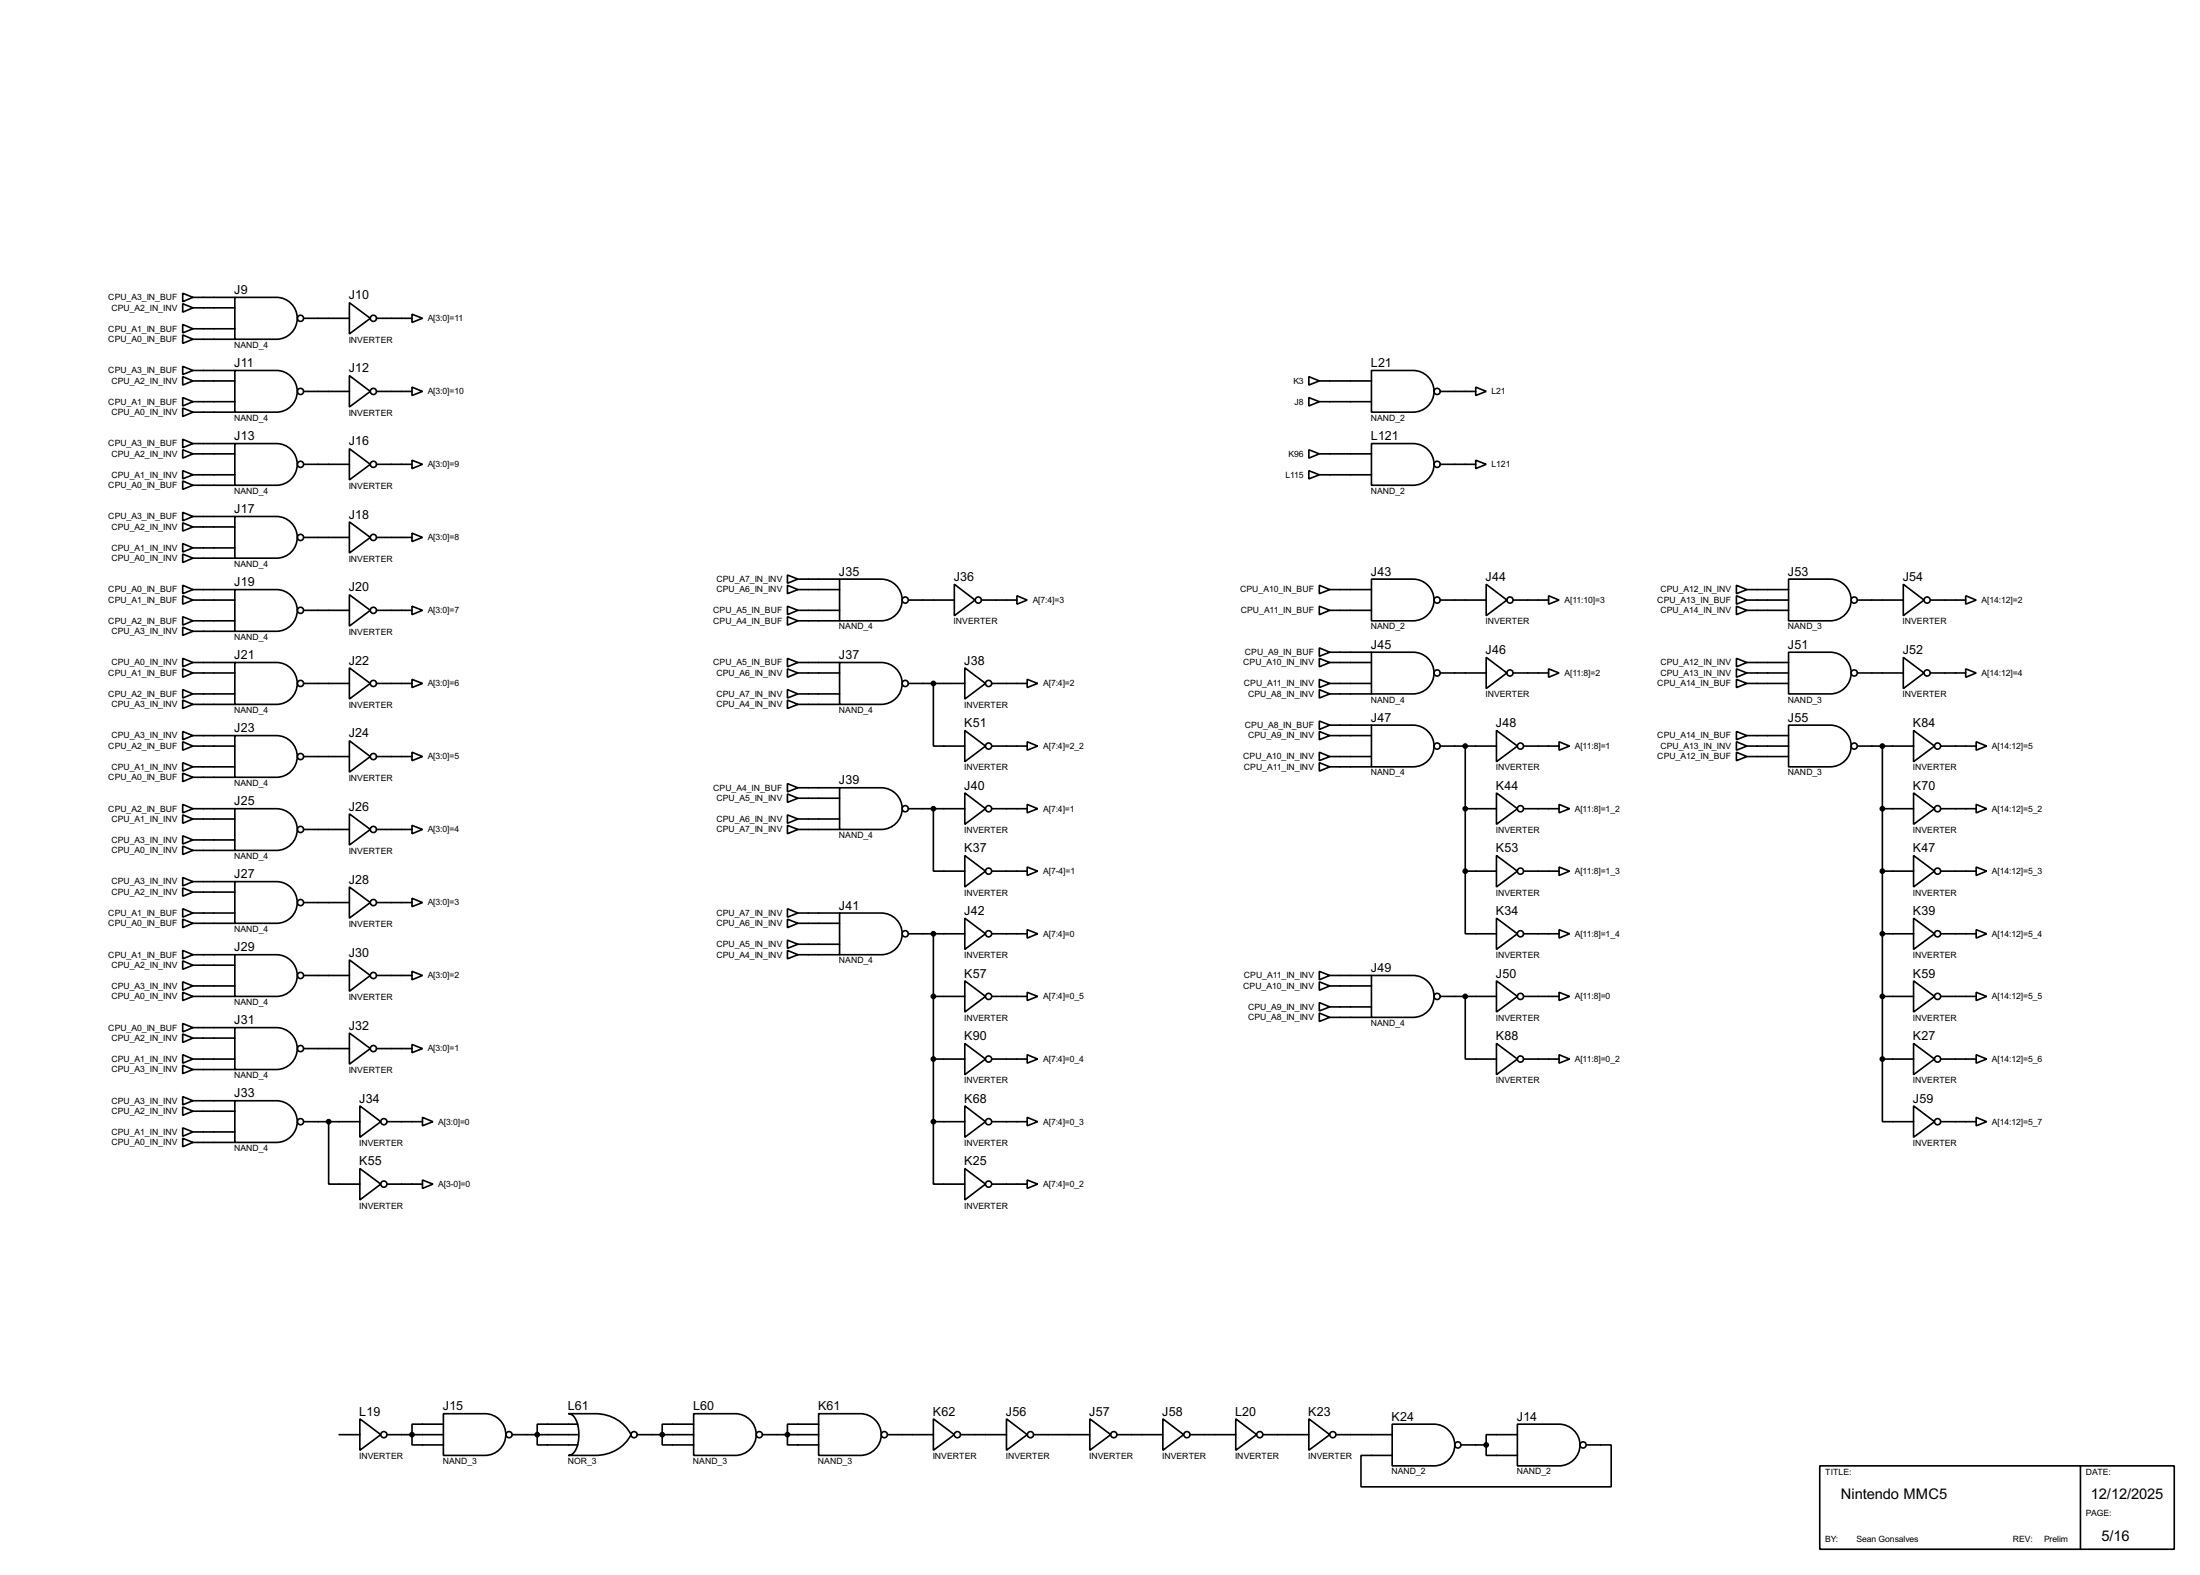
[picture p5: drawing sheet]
<svg xmlns="http://www.w3.org/2000/svg" width="536mm" height="383mm" viewBox="0 0 536 383" stroke-linecap="round" stroke-linejoin="round" font-family="sans-serif">
<g fill="none" stroke="#000" stroke-width=".4">
<path d="M44.5 71.4l2.5 1-2.5 1.1zM44.5 74l2.5 1-2.5 1zM44.5 79l2.5 1.1-2.5 1zM47 72.4h10.2M47 75h10.2M57.2 72.4h10.2a5.1 5.1 0 0 1 5 5.1 5.1 5.1 0 0 1-5 5.1h-10.2zM74 77.5h11.1M85.1 73.7l5.1 3.8-5.1 3.8zM91.7 77.5h8.7M100.4 76.5l2.5 1-2.5 1zM44.5 81.6l2.5 1-2.5 1zM44.5 89.2l2.5 1-2.5 1z"/>
<path d="M44.5 91.7l2.5 1.1-2.5 1zM44.5 96.8l2.5 1-2.5 1.1zM44.5 99.4l2.5 1-2.5 1zM47 80.1h10.2M47 82.6h10.2M47 90.2h10.2M47 92.8h10.2M47 97.8h10.2M57.2 90.2h10.2a5.1 5.1 0 0 1 5 5.1 5.1 5.1 0 0 1-5 5.1h-10.2zM74 95.3h11.1M85.1 91.5l5.1 3.8-5.1 3.8zM91.7 95.3h8.7"/>
<path d="M100.4 94.3l2.5 1-2.5 1zM318.8 96.8l2.6 1-2.6 1.1zM318.8 91.7l2.6 1.1-2.6 1zM321.4 92.8h12.7M321.4 97.8h12.7M334.1 90.2h10.1a5.1 5.1 0 0 1 5.1 5.1 5.1 5.1 0 0 1-5.1 5.1h-10.1zM350.8 95.3h8.7M359.5 94.3l2.5 1-2.5 1zM44.5 107l2.5 1-2.5 1zM44.5 109.5l2.5 1-2.5 1.1zM44.5 114.6l2.5 1-2.5 1zM44.5 117.1l2.5 1.1-2.5 1z"/>
<path d="M47 100.4h10.2M47 108h10.2M47 110.5h10.2M47 115.6h10.2M47 118.2h10.2M57.2 108h10.2a5.1 5.1 0 0 1 5 5.1 5.1 5.1 0 0 1-5 5.1h-10.2zM74 113.1h11.1M85.1 109.3l5.1 3.8-5.1 3.8zM91.7 113.1h8.7M100.4 112.1l2.5 1-2.5 1zM318.8 114.6l2.6 1-2.6 1zM318.8 109.5l2.6 1-2.6 1.1z"/>
<path d="M321.4 110.5h12.7M321.4 115.6h12.7M334.1 108h10.1a5.1 5.1 0 0 1 5.1 5.1 5.1 5.1 0 0 1-5.1 5.1h-10.1zM350.8 113.1h8.7M359.5 112.1l2.5 1-2.5 1zM44.5 124.8l2.5 1-2.5 1zM44.5 127.3l2.5 1-2.5 1zM44.5 134.9l2.5 1-2.5 1.1zM44.5 132.4l2.5 1-2.5 1zM47 125.8h10.2M47 128.3h10.2M47 135.9h10.2"/>
<path d="M47 133.4h10.2M57.2 125.8h10.2a5.1 5.1 0 0 1 5 5 5.1 5.1 0 0 1-5 5.1h-10.2zM74 130.9h11.1M85.1 127.1l5.1 3.8-5.1 3.8zM91.7 130.9h8.7M100.4 129.8l2.5 1.1-2.5 1zM44.5 145.1l2.5 1-2.5 1zM44.5 150.2l2.5 1-2.5 1zM44.5 152.7l2.5 1-2.5 1zM44.5 142.5l2.5 1.1-2.5 1zM47 146.1h10.2M47 151.2h10.2"/>
<path d="M47 153.7h10.2M47 143.6h10.2M57.2 143.6h10.2a5.1 5.1 0 0 1 5 5 5.1 5.1 0 0 1-5 5.1h-10.2zM74 148.6h11.1M85.1 144.8l5.1 3.8-5.1 3.9zM91.7 148.6h8.7M100.4 147.6l2.5 1-2.5 1.1zM191.8 140l2.6 1-2.6 1zM191.8 142.5l2.6 1.1-2.6 1zM191.8 147.6l2.6 1-2.6 1.1zM191.8 150.2l2.6 1-2.6 1zM194.4 151.2h10.1"/>
<path d="M194.4 148.6h10.1M194.4 143.6h10.1M194.4 141h10.1M204.5 141h10.2a5.1 5.1 0 0 1 5.1 5.1 5.1 5.1 0 0 1-5.1 5.1h-10.2zM221.3 146.1h11.2M232.5 142.3l5 3.8-5 3.8zM239.1 146.1h8.6M247.7 145.1l2.5 1-2.5 1zM321.4 142.5l2.5 1.1-2.5 1zM321.4 147.6l2.5 1-2.5 1.1zM321.4 157.8l2.5 1-2.5 1zM323.9 148.6h10.2"/>
<path d="M323.9 143.6h10.2M323.9 158.8h10.2M334.1 141h10.1a5.1 5.1 0 0 1 5.1 5.1 5.1 5.1 0 0 1-5.1 5.1h-10.1zM334.1 158.8h10.1a5.1 5.1 0 0 1 5.1 5.1 5.1 5.1 0 0 1-5.1 5.1h-10.1zM350.8 146.1h11.2M362 142.3l5.1 3.8-5.1 3.8zM368.6 146.1h8.6M377.2 145.1l2.6 1-2.6 1zM423 142.5l2.5 1.1-2.5 1zM423 145.1l2.5 1-2.5 1zM423 147.6l2.5 1-2.5 1.1zM425.5 146.1h10.2"/>
<path d="M425.5 148.6h10.2M425.5 143.6h10.2M435.7 158.8h10.1a5.1 5.1 0 0 1 5.1 5.1 5.1 5.1 0 0 1-5.1 5.1h-10.1zM435.7 141h10.1a5.1 5.1 0 0 1 5.1 5.1 5.1 5.1 0 0 1-5.1 5.1h-10.1zM452.4 146.1h11.2M463.6 142.3l5.1 3.8-5.1 3.8zM470.2 146.1h8.6M478.8 145.1l2.6 1-2.6 1zM44.5 178.1l2.5 1-2.5 1zM44.5 160.3l2.5 1-2.5 1.1zM44.5 162.9l2.5 1-2.5 1zM44.5 167.9l2.5 1.1-2.5 1z"/>
<path d="M44.5 170.5l2.5 1-2.5 1zM47 179.1h10.2M47 161.3h10.2M47 163.9h10.2M47 169h10.2M47 171.5h10.2M57.2 179.1h10.2a5.1 5.1 0 0 1 5 5.1 5.1 5.1 0 0 1-5 5.1h-10.2zM57.2 161.3h10.2a5.1 5.1 0 0 1 5 5.1 5.1 5.1 0 0 1-5 5.1h-10.2zM74 166.4h11.1M85.1 162.6l5.1 3.8-5.1 3.8zM91.7 166.4h8.7M100.4 165.4l2.5 1-2.5 1z"/>
<path d="M191.8 160.3l2.6 1-2.6 1.1zM191.8 162.9l2.6 1-2.6 1zM191.8 167.9l2.6 1.1-2.6 1zM191.8 170.5l2.6 1-2.6 1zM194.4 161.3h10.1M194.4 163.9h10.1M194.4 169h10.1M194.4 171.5h10.1M204.5 161.3h10.2a5.1 5.1 0 0 1 5.1 5.1 5.1 5.1 0 0 1-5.1 5.1h-10.2zM221.3 166.4h13.7M227.4 166.4v15.3h7.6M235 162.6l5.1 3.8-5.1 3.8z"/>
<path d="M235 177.9l5.1 3.8-5.1 3.8zM241.6 166.4h8.6M250.2 165.4l2.6 1-2.6 1zM321.4 160.3l2.5 1-2.5 1.1zM321.4 165.4l2.5 1-2.5 1zM321.4 167.9l2.5 1.1-2.5 1zM321.4 175.6l2.5 1-2.5 1zM321.4 178.1l2.5 1-2.5 1zM323.9 179.1h10.2M323.9 161.3h10.2M323.9 169h10.2M323.9 166.4h10.2"/>
<path d="M323.9 176.6h10.2M334.1 176.6h10.1a5.1 5.1 0 0 1 5.1 5 5.1 5.1 0 0 1-5.1 5.1h-10.1zM350.8 163.9h11.2M362 160.1l5.1 3.8-5.1 3.8zM364.5 177.9l5.1 3.8-5.1 3.8zM368.6 163.9h8.6M377.2 162.9l2.6 1-2.6 1zM423 160.3l2.5 1-2.5 1.1zM423 162.9l2.5 1-2.5 1zM423 165.4l2.5 1-2.5 1zM423 178.1l2.5 1-2.5 1zM425.5 179.1h10.2"/>
<path d="M425.5 161.3h10.2M425.5 163.9h10.2M425.5 166.4h10.2M435.7 176.6h10.1a5.1 5.1 0 0 1 5.1 5 5.1 5.1 0 0 1-5.1 5.1h-10.1zM452.4 163.9h11.2M463.6 160.1l5.1 3.8-5.1 3.8zM466.1 177.9l5.1 3.8-5.1 3.8zM470.2 163.9h8.6M478.8 162.9l2.6 1-2.6 1zM44.5 180.6l2.5 1.1-2.5 1zM44.5 185.7l2.5 1-2.5 1.1zM44.5 195.9l2.5 1-2.5 1z"/>
<path d="M44.5 198.4l2.5 1-2.5 1.1zM44.5 188.3l2.5 1-2.5 1zM47 181.7h10.2M47 186.7h10.2M47 196.9h10.2M47 199.4h10.2M47 189.3h10.2M57.2 196.9h10.2a5.1 5.1 0 0 1 5 5.1 5.1 5.1 0 0 1-5 5.1h-10.2zM74 184.2h11.1M85.1 180.4l5.1 3.8-5.1 3.8zM85.1 198.2l5.1 3.8-5.1 3.8zM91.7 184.2h8.7"/>
<path d="M100.4 183.2l2.5 1-2.5 1zM191.8 190.8l2.6 1-2.6 1zM191.8 193.3l2.6 1.1-2.6 1zM191.8 198.4l2.6 1-2.6 1.1zM194.4 199.4h10.1M194.4 191.8h10.1M194.4 194.4h10.1M204.5 191.8h10.2a5.1 5.1 0 0 1 5.1 5.1 5.1 5.1 0 0 1-5.1 5.1h-10.2zM221.3 196.9h13.7M227.4 196.9v15.2h7.6M235 193.1l5.1 3.8-5.1 3.8zM241.6 181.7h8.6"/>
<path d="M241.6 196.9h8.6M250.2 195.9l2.6 1-2.6 1zM250.2 180.6l2.6 1.1-2.6 1zM321.4 183.2l2.5 1-2.5 1zM321.4 185.7l2.5 1-2.5 1.1zM323.9 186.7h10.2M323.9 184.2h10.2M350.8 181.7h13.7M356.9 196.9h7.6M356.9 181.7v30.4M364.5 193.1l5.1 3.8-5.1 3.8zM371.1 181.7h8.7"/>
<path d="M371.1 196.9h8.7M379.8 180.6l2.5 1.1-2.5 1zM379.8 195.9l2.5 1-2.5 1zM423 180.6l2.5 1.1-2.5 1zM423 183.2l2.5 1-2.5 1zM425.5 181.7h10.2M425.5 184.2h10.2M452.4 181.7h13.7M458.5 196.9h7.6M458.5 181.7v76.2M466.1 193.1l5.1 3.8-5.1 3.8zM472.7 181.7h8.7"/>
<path d="M472.7 196.9h8.7M481.4 195.9l2.5 1-2.5 1zM481.4 180.6l2.5 1.1-2.5 1zM44.5 203.5l2.5 1-2.5 1zM44.5 206l2.5 1.1-2.5 1zM44.5 213.7l2.5 1-2.5 1zM44.5 216.2l2.5 1-2.5 1zM47 204.5h10.2M47 207.1h10.2M47 214.7h10.2M47 217.2h10.2M57.2 214.7h10.2a5.1 5.1 0 0 1 5 5 5.1 5.1 0 0 1-5 5.1h-10.2z"/>
<path d="M74 202h11.1M74 219.8h11.1M85.1 216l5.1 3.8-5.1 3.8zM91.7 202h8.7M91.7 219.8h8.7M100.4 218.7l2.5 1.1-2.5 1zM100.4 201l2.5 1-2.5 1zM191.8 201l2.6 1-2.6 1zM194.4 202h10.1M235 208.3l5.1 3.8-5.1 3.9zM241.6 212.1h8.6M250.2 211.1l2.6 1-2.6 1.1z"/>
<path d="M356.9 212.1v15.3h7.6M356.9 212.1h7.6M364.5 208.3l5.1 3.8-5.1 3.9zM371.1 212.1h8.7M379.8 211.1l2.5 1-2.5 1.1zM458.5 212.1h7.6M466.1 208.3l5.1 3.8-5.1 3.9zM472.7 212.1h8.7M481.4 211.1l2.5 1-2.5 1.1zM44.5 221.3l2.5 1-2.5 1zM44.5 231.4l2.5 1.1-2.5 1zM44.5 234l2.5 1-2.5 1z"/>
<path d="M44.5 239.1l2.5 1-2.5 1zM44.5 223.8l2.5 1-2.5 1.1zM47 222.3h10.2M47 232.5h10.2M47 235h10.2M47 224.8h10.2M57.2 232.5h10.2a5.1 5.1 0 0 1 5 5 5.1 5.1 0 0 1-5 5.1h-10.2zM74 237.5h11.1M85.1 233.7l5.1 3.8-5.1 3.9zM91.7 237.5h8.7M100.4 236.5l2.5 1-2.5 1.1zM191.8 221.3l2.6 1-2.6 1z"/>
<path d="M191.8 223.8l2.6 1-2.6 1.1zM191.8 228.9l2.6 1-2.6 1zM191.8 231.4l2.6 1.1-2.6 1zM194.4 222.3h10.1M194.4 232.5h10.1M194.4 224.8h10.1M194.4 229.9h10.1M204.5 222.3h10.2a5.1 5.1 0 0 1 5.1 5.1 5.1 5.1 0 0 1-5.1 5.1h-10.2zM221.3 227.4h13.7M227.4 227.4v45.7M235 223.6l5.1 3.8-5.1 3.8zM235 238.8l5.1 3.8-5.1 3.8z"/>
<path d="M241.6 227.4h8.6M250.2 226.4l2.6 1-2.6 1zM321.4 236.5l2.5 1-2.5 1.1zM321.4 239.1l2.5 1-2.5 1zM323.9 237.5h10.2M334.1 237.5h10.1a5.1 5.1 0 0 1 5.1 5.1 5.1 5.1 0 0 1-5.1 5.1h-10.1zM364.5 238.8l5.1 3.8-5.1 3.8zM364.5 223.6l5.1 3.8-5.1 3.8zM371.1 227.4h8.7M379.8 226.4l2.5 1-2.5 1zM458.5 227.4h7.6M466.1 223.6l5.1 3.8-5.1 3.8z"/>
<path d="M466.1 238.8l5.1 3.8-5.1 3.8zM472.7 227.4h8.7M481.4 226.4l2.5 1-2.5 1zM44.5 241.6l2.5 1-2.5 1zM44.5 249.2l2.5 1-2.5 1.1zM44.5 251.8l2.5 1-2.5 1zM44.5 256.8l2.5 1.1-2.5 1zM44.5 259.4l2.5 1-2.5 1zM47 240.1h10.2M47 242.6h10.2M47 250.2h10.2M47 252.8h10.2"/>
<path d="M47 257.9h10.2M57.2 250.2h10.2a5.1 5.1 0 0 1 5 5.1 5.1 5.1 0 0 1-5 5.1h-10.2zM74 255.3h11.1M85.1 251.5l5.1 3.8-5.1 3.8zM91.7 255.3h8.7M100.4 254.3l2.5 1-2.5 1zM227.4 242.6h7.6M227.4 257.9h7.6M235 254.1l5.1 3.8-5.1 3.8zM241.6 242.6h8.6M241.6 257.9h8.6M250.2 256.8l2.6 1.1-2.6 1z"/>
<path d="M250.2 241.6l2.6 1-2.6 1zM321.4 244.1l2.5 1.1-2.5 1zM321.4 246.7l2.5 1-2.5 1zM323.9 240.1h10.2M323.9 245.2h10.2M323.9 247.7h10.2M350.8 242.6h13.7M356.9 242.6v15.3h7.6M364.5 254.1l5.1 3.8-5.1 3.8zM371.1 242.6h8.7M371.1 257.9h8.7M379.8 241.6l2.5 1-2.5 1z"/>
<path d="M379.8 256.8l2.5 1.1-2.5 1zM458.5 257.9v15.2h7.6M458.5 242.6h7.6M458.5 257.9h7.6M466.1 254.1l5.1 3.8-5.1 3.8zM472.7 242.6h8.7M472.7 257.9h8.7M481.4 241.6l2.5 1-2.5 1zM481.4 256.8l2.5 1.1-2.5 1zM44.5 267l2.5 1-2.5 1zM44.5 269.5l2.5 1.1-2.5 1zM44.5 274.6l2.5 1-2.5 1.1z"/>
<path d="M44.5 277.2l2.5 1-2.5 1zM47 260.4h10.2M47 268h10.2M47 270.6h10.2M47 275.6h10.2M47 278.2h10.2M57.2 268h10.2a5.1 5.1 0 0 1 5 5.1 5.1 5.1 0 0 1-5 5.1h-10.2zM74 273.1h13.7M80.1 273.1v15.2h7.6M87.7 269.3l5.1 3.8-5.1 3.8zM94.3 273.1h8.6M102.9 272.1l2.6 1-2.6 1z"/>
<path d="M227.4 273.1v15.2h7.6M227.4 273.1h7.6M235 269.3l5.1 3.8-5.1 3.8zM241.6 273.1h8.6M250.2 272.1l2.6 1-2.6 1zM466.1 269.3l5.1 3.8-5.1 3.8zM472.7 273.1h8.7M481.4 272.1l2.5 1-2.5 1zM87.7 284.5l5.1 3.8-5.1 3.9zM94.3 288.3h8.6M102.9 287.3l2.6 1-2.6 1.1zM235 284.5l5.1 3.8-5.1 3.9z"/>
<path d="M241.6 288.3h8.6M250.2 287.3l2.6 1-2.6 1.1zM82.6 349.3h5.1M87.7 345.5l5.1 3.8-5.1 3.8zM94.3 349.3h13.7M108 344.2h10.2a5.1 5.1 0 0 1 5 5.1 5.1 5.1 0 0 1-5 5.1h-10.2zM108 346.8h-7.6v5h7.6M124.8 349.3h16M138.5 344.2h6.6a9.6 9.6 0 0 1 8.6 5.1 9.5 9.5 0 0 1-8.6 5.1h-6.6a3.2 3.2 0 0 0 2.3-3.2 7.8 7.8 0 0 0-1.3-6.6zM140.8 346.8h-9.9v5h9.9M155.2 349.3h13.8M169 344.2h10.1a5.1 5.1 0 0 1 5.1 5.1 5.1 5.1 0 0 1-5.1 5.1h-10.1z"/>
<path d="M169 346.8h-7.7v5h7.7M185.7 349.3h13.7M199.4 344.2h10.2a5.1 5.1 0 0 1 5.1 5.1 5.1 5.1 0 0 1-5.1 5.1h-10.2zM199.4 346.8h-7.6v5h7.6M216.2 349.3h11.2M227.4 345.5l5.1 3.8-5.1 3.8zM234 349.3h11.2M245.2 345.5l5 3.8-5 3.8zM251.8 349.3h13.7M265.5 345.5l5.1 3.8-5.1 3.8zM272.1 349.3h11.2M283.3 345.5l5 3.8-5 3.8z"/>
<path d="M289.9 349.3h11.1M301 345.5l5.1 3.8-5.1 3.8zM307.6 349.3h11.2M318.8 345.5l5.1 3.8-5.1 3.8zM325.4 349.3h13.7M339.1 346.8h10.2a5.1 5.1 0 0 1 5.1 5 5.1 5.1 0 0 1-5.1 5.1h-10.2zM355.9 351.8h6.1M362 351.8v2.6h7.6M369.6 346.8h10.2a5.1 5.1 0 0 1 5.1 5 5.1 5.1 0 0 1-5.1 5.1h-10.2zM369.6 349.3h-7.6v2.5M386.4 351.8h6.1v10.2h-61v-7.6h7.6M443.3 356.9h86.3v20.3h-86.3z"/>
<path d="M506.8 356.9v20.3"/>
<circle cx="73.2" cy="77.5" r=".75"/>
<circle cx="90.9" cy="77.5" r=".75"/>
<circle cx="73.2" cy="95.3" r=".75"/>
<circle cx="90.9" cy="95.3" r=".75"/>
<circle cx="350" cy="95.3" r=".75"/>
<circle cx="73.2" cy="113.1" r=".75"/>
<circle cx="90.9" cy="113.1" r=".75"/>
<circle cx="350" cy="113.1" r=".75"/>
<circle cx="73.2" cy="130.9" r=".75"/>
<circle cx="90.9" cy="130.9" r=".75"/>
<circle cx="73.2" cy="148.6" r=".75"/>
<circle cx="90.9" cy="148.6" r=".75"/>
<circle cx="220.5" cy="146.1" r=".75"/>
<circle cx="238.3" cy="146.1" r=".75"/>
<circle cx="350" cy="146.1" r=".75"/>
<circle cx="367.8" cy="146.1" r=".75"/>
<circle cx="451.6" cy="146.1" r=".75"/>
<circle cx="469.4" cy="146.1" r=".75"/>
<circle cx="73.2" cy="166.4" r=".75"/>
<circle cx="90.9" cy="166.4" r=".75"/>
<circle cx="220.5" cy="166.4" r=".75"/>
<circle cx="240.8" cy="166.4" r=".75"/>
<circle cx="350" cy="163.9" r=".75"/>
<circle cx="367.8" cy="163.9" r=".75"/>
<circle cx="451.6" cy="163.9" r=".75"/>
<circle cx="469.4" cy="163.9" r=".75"/>
<circle cx="73.2" cy="184.2" r=".75"/>
<circle cx="90.9" cy="184.2" r=".75"/>
<circle cx="220.5" cy="196.9" r=".75"/>
<circle cx="240.8" cy="196.9" r=".75"/>
<circle cx="240.8" cy="181.7" r=".75"/>
<circle cx="350" cy="181.7" r=".75"/>
<circle cx="370.3" cy="196.9" r=".75"/>
<circle cx="370.3" cy="181.7" r=".75"/>
<circle cx="451.6" cy="181.7" r=".75"/>
<circle cx="471.9" cy="196.9" r=".75"/>
<circle cx="471.9" cy="181.7" r=".75"/>
<circle cx="73.2" cy="219.8" r=".75"/>
<circle cx="73.2" cy="202" r=".75"/>
<circle cx="90.9" cy="219.8" r=".75"/>
<circle cx="90.9" cy="202" r=".75"/>
<circle cx="240.8" cy="212.1" r=".75"/>
<circle cx="370.3" cy="212.1" r=".75"/>
<circle cx="471.9" cy="212.1" r=".75"/>
<circle cx="73.2" cy="237.5" r=".75"/>
<circle cx="90.9" cy="237.5" r=".75"/>
<circle cx="220.5" cy="227.4" r=".75"/>
<circle cx="240.8" cy="227.4" r=".75"/>
<circle cx="370.3" cy="227.4" r=".75"/>
<circle cx="471.9" cy="227.4" r=".75"/>
<circle cx="73.2" cy="255.3" r=".75"/>
<circle cx="90.9" cy="255.3" r=".75"/>
<circle cx="240.8" cy="242.6" r=".75"/>
<circle cx="240.8" cy="257.9" r=".75"/>
<circle cx="350" cy="242.6" r=".75"/>
<circle cx="370.3" cy="242.6" r=".75"/>
<circle cx="370.3" cy="257.9" r=".75"/>
<circle cx="471.9" cy="257.9" r=".75"/>
<circle cx="471.9" cy="242.6" r=".75"/>
<circle cx="73.2" cy="273.1" r=".75"/>
<circle cx="93.5" cy="273.1" r=".75"/>
<circle cx="240.8" cy="273.1" r=".75"/>
<circle cx="471.9" cy="273.1" r=".75"/>
<circle cx="93.5" cy="288.3" r=".75"/>
<circle cx="240.8" cy="288.3" r=".75"/>
<circle cx="93.5" cy="349.3" r=".75"/>
<circle cx="124" cy="349.3" r=".75"/>
<circle cx="154.4" cy="349.3" r=".75"/>
<circle cx="184.9" cy="349.3" r=".75"/>
<circle cx="215.4" cy="349.3" r=".75"/>
<circle cx="233.2" cy="349.3" r=".75"/>
<circle cx="251" cy="349.3" r=".75"/>
<circle cx="271.3" cy="349.3" r=".75"/>
<circle cx="289.1" cy="349.3" r=".75"/>
<circle cx="306.8" cy="349.3" r=".75"/>
<circle cx="324.6" cy="349.3" r=".75"/>
<circle cx="355.1" cy="351.8" r=".75"/>
<circle cx="385.6" cy="351.8" r=".75"/>
</g>
<g fill="#000" stroke="#000" stroke-width=".4">
<circle cx="227.3" cy="166.4" r=".5"/>
<circle cx="227.3" cy="196.9" r=".5"/>
<circle cx="356.9" cy="181.7" r=".5"/>
<circle cx="356.9" cy="196.9" r=".5"/>
<circle cx="458.5" cy="181.7" r=".5"/>
<circle cx="458.5" cy="196.9" r=".5"/>
<circle cx="356.9" cy="212.1" r=".5"/>
<circle cx="458.5" cy="212.1" r=".5"/>
<circle cx="227.3" cy="227.4" r=".5"/>
<circle cx="458.5" cy="227.4" r=".5"/>
<circle cx="227.3" cy="257.9" r=".5"/>
<circle cx="227.3" cy="242.6" r=".5"/>
<circle cx="356.9" cy="242.6" r=".5"/>
<circle cx="458.5" cy="257.9" r=".5"/>
<circle cx="458.5" cy="242.6" r=".5"/>
<circle cx="80" cy="273.1" r=".5"/>
<circle cx="227.3" cy="273.1" r=".5"/>
<circle cx="100.3" cy="349.3" r=".5"/>
<circle cx="130.8" cy="349.3" r=".5"/>
<circle cx="161.3" cy="349.3" r=".5"/>
<circle cx="191.8" cy="349.3" r=".5"/>
<circle cx="362" cy="351.8" r=".5"/>
</g>
<g font-size="4">
<text x="448.4" y="365.1">Nintendo MMC5</text>
<text x="509.3" y="365.1">12/12/2025</text>
<text x="511.9" y="375.2">5/16</text>
</g>
<g font-size="3.4">
<text x="57.1" y="71.6">J9</text>
<text x="85" y="72.9">J10</text>
<text x="57.1" y="89.4">J11</text>
<text x="333.9" y="89.4">L21</text>
<text x="85" y="90.7">J12</text>
<text x="57.1" y="107.2">J13</text>
<text x="333.9" y="107.2">L121</text>
<text x="85" y="108.5">J16</text>
<text x="57.1" y="124.9">J17</text>
<text x="85" y="126.3">J18</text>
<text x="57.1" y="142.8">J19</text>
<text x="85" y="144">J20</text>
<text x="204.4" y="140.2">J35</text>
<text x="232.3" y="141.5">J36</text>
<text x="333.9" y="140.2">J43</text>
<text x="361.9" y="141.5">J44</text>
<text x="435.5" y="140.2">J53</text>
<text x="463.5" y="141.5">J54</text>
<text x="57.1" y="160.5">J21</text>
<text x="85" y="161.8">J22</text>
<text x="204.4" y="160.5">J37</text>
<text x="234.9" y="161.8">J38</text>
<text x="333.9" y="158">J45</text>
<text x="361.9" y="159.3">J46</text>
<text x="435.5" y="158">J51</text>
<text x="463.5" y="159.3">J52</text>
<text x="57.1" y="178.3">J23</text>
<text x="85" y="179.6">J24</text>
<text x="234.9" y="177.1">K51</text>
<text x="333.9" y="175.7">J47</text>
<text x="364.4" y="177.1">J48</text>
<text x="435.5" y="175.7">J55</text>
<text x="466" y="177.1">K84</text>
<text x="204.4" y="191">J39</text>
<text x="57.1" y="196.1">J25</text>
<text x="85" y="197.4">J26</text>
<text x="234.9" y="192.3">J40</text>
<text x="364.4" y="192.3">K44</text>
<text x="466" y="192.3">K70</text>
<text x="234.9" y="207.5">K37</text>
<text x="364.4" y="207.5">K53</text>
<text x="466" y="207.5">K47</text>
<text x="57.1" y="213.9">J27</text>
<text x="85" y="215.2">J28</text>
<text x="204.4" y="221.5">J41</text>
<text x="234.9" y="222.8">J42</text>
<text x="364.4" y="222.8">K34</text>
<text x="466" y="222.8">K39</text>
<text x="57.1" y="231.7">J29</text>
<text x="85" y="232.9">J30</text>
<text x="234.9" y="238">K57</text>
<text x="333.9" y="236.7">J49</text>
<text x="364.4" y="238">J50</text>
<text x="466" y="238">K59</text>
<text x="57.1" y="249.4">J31</text>
<text x="85" y="250.7">J32</text>
<text x="234.9" y="253.3">K90</text>
<text x="364.4" y="253.3">K88</text>
<text x="466" y="253.3">K27</text>
<text x="57.1" y="267.2">J33</text>
<text x="87.5" y="268.5">J34</text>
<text x="234.9" y="268.5">K68</text>
<text x="466" y="268.5">J59</text>
<text x="87.5" y="283.7">K55</text>
<text x="234.9" y="283.7">K25</text>
<text x="87.5" y="344.7">L19</text>
<text x="107.9" y="343.4">J15</text>
<text x="138.3" y="343.4">L61</text>
<text x="168.8" y="343.4">L60</text>
<text x="199.3" y="343.4">K61</text>
<text x="227.2" y="344.7">K62</text>
<text x="245" y="344.7">J56</text>
<text x="265.3" y="344.7">J57</text>
<text x="283.1" y="344.7">J58</text>
<text x="300.9" y="344.7">L20</text>
<text x="318.7" y="344.7">K23</text>
<text x="339" y="346">K24</text>
<text x="369.5" y="346">J14</text>
</g>
<g font-size="2.4">
<text x="26.4" y="73.1">CPU_A3_IN_BUF</text>
<text x="27.1" y="75.6">CPU_A2_IN_INV</text>
<text x="26.4" y="80.8">CPU_A1_IN_BUF</text>
<text x="26.4" y="83.3">CPU_A0_IN_BUF</text>
<text x="84.9" y="83.4">INVERTER</text>
<text x="104.2" y="78.2">A[3:0]=11</text>
<text x="57" y="84.7">NAND_4</text>
<text x="26.4" y="90.9">CPU_A3_IN_BUF</text>
<text x="27.1" y="93.5">CPU_A2_IN_INV</text>
<text x="104.2" y="96">A[3:0]=10</text>
<text x="315" y="93.5">K3</text>
<text x="363.3" y="96">L21</text>
<text x="26.4" y="98.5">CPU_A1_IN_BUF</text>
<text x="27.1" y="101">CPU_A0_IN_INV</text>
<text x="84.9" y="101.2">INVERTER</text>
<text x="315.3" y="98.5">J8</text>
<text x="57" y="102.4">NAND_4</text>
<text x="333.9" y="102.4">NAND_2</text>
<text x="26.4" y="108.7">CPU_A3_IN_BUF</text>
<text x="27.1" y="111.2">CPU_A2_IN_INV</text>
<text x="104.2" y="113.7">A[3:0]=9</text>
<text x="313.9" y="111.2">K96</text>
<text x="363.3" y="113.7">L121</text>
<text x="26.4" y="118.9">CPU_A0_IN_BUF</text>
<text x="27.1" y="116.3">CPU_A1_IN_INV</text>
<text x="84.9" y="119">INVERTER</text>
<text x="313.1" y="116.3">L115</text>
<text x="57" y="120.3">NAND_4</text>
<text x="333.9" y="120.3">NAND_2</text>
<text x="26.4" y="126.4">CPU_A3_IN_BUF</text>
<text x="27.1" y="129">CPU_A2_IN_INV</text>
<text x="104.2" y="131.6">A[3:0]=8</text>
<text x="27.1" y="136.6">CPU_A0_IN_INV</text>
<text x="27.1" y="134.1">CPU_A1_IN_INV</text>
<text x="84.9" y="136.8">INVERTER</text>
<text x="57" y="138">NAND_4</text>
<text x="174.5" y="141.7">CPU_A7_IN_INV</text>
<text x="26.4" y="146.8">CPU_A1_IN_BUF</text>
<text x="26.4" y="144.3">CPU_A0_IN_BUF</text>
<text x="104.2" y="149.3">A[3:0]=7</text>
<text x="173.7" y="149.3">CPU_A5_IN_BUF</text>
<text x="174.5" y="144.3">CPU_A6_IN_INV</text>
<text x="251.5" y="146.8">A[7:4]=3</text>
<text x="302.1" y="144.3">CPU_A10_IN_BUF</text>
<text x="302.2" y="149.3">CPU_A11_IN_BUF</text>
<text x="381.1" y="146.8">A[11:10]=3</text>
<text x="403.7" y="146.8">CPU_A13_IN_BUF</text>
<text x="404.4" y="144.3">CPU_A12_IN_INV</text>
<text x="404.4" y="149.3">CPU_A14_IN_INV</text>
<text x="482.7" y="146.8">A[14:12]=2</text>
<text x="26.4" y="151.9">CPU_A2_IN_BUF</text>
<text x="27.1" y="154.4">CPU_A3_IN_INV</text>
<text x="57" y="155.8">NAND_4</text>
<text x="84.9" y="154.5">INVERTER</text>
<text x="173.7" y="151.9">CPU_A4_IN_BUF</text>
<text x="204.3" y="153.3">NAND_4</text>
<text x="232.3" y="152">INVERTER</text>
<text x="333.9" y="153.3">NAND_2</text>
<text x="361.8" y="152">INVERTER</text>
<text x="435.5" y="153.3">NAND_3</text>
<text x="463.4" y="152">INVERTER</text>
<text x="303.2" y="159.5">CPU_A9_IN_BUF</text>
<text x="26.4" y="164.6">CPU_A1_IN_BUF</text>
<text x="27.1" y="162">CPU_A0_IN_INV</text>
<text x="104.2" y="167.1">A[3:0]=6</text>
<text x="173.7" y="162">CPU_A5_IN_BUF</text>
<text x="174.5" y="164.6">CPU_A6_IN_INV</text>
<text x="254.1" y="167.1">A[7:4]=2</text>
<text x="302.8" y="162">CPU_A10_IN_INV</text>
<text x="303" y="167.1">CPU_A11_IN_INV</text>
<text x="381.1" y="164.6">A[11:8]=2</text>
<text x="403.7" y="167.1">CPU_A14_IN_BUF</text>
<text x="404.4" y="162">CPU_A12_IN_INV</text>
<text x="404.4" y="164.6">CPU_A13_IN_INV</text>
<text x="482.7" y="164.6">A[14:12]=4</text>
<text x="26.4" y="169.7">CPU_A2_IN_BUF</text>
<text x="27.1" y="172.2">CPU_A3_IN_INV</text>
<text x="57" y="173.6">NAND_4</text>
<text x="84.9" y="172.3">INVERTER</text>
<text x="174.5" y="169.7">CPU_A7_IN_INV</text>
<text x="174.5" y="172.2">CPU_A4_IN_INV</text>
<text x="204.3" y="173.6">NAND_4</text>
<text x="234.8" y="172.3">INVERTER</text>
<text x="304" y="169.7">CPU_A8_IN_INV</text>
<text x="333.9" y="171.1">NAND_4</text>
<text x="361.8" y="169.8">INVERTER</text>
<text x="435.5" y="171.1">NAND_3</text>
<text x="463.4" y="169.8">INVERTER</text>
<text x="27.1" y="179.8">CPU_A3_IN_INV</text>
<text x="303.2" y="177.3">CPU_A8_IN_BUF</text>
<text x="304" y="179.8">CPU_A9_IN_INV</text>
<text x="403.7" y="179.8">CPU_A14_IN_BUF</text>
<text x="26.4" y="182.4">CPU_A2_IN_BUF</text>
<text x="104.2" y="184.9">A[3:0]=5</text>
<text x="254.1" y="182.4">A[7:4]=2_2</text>
<text x="302.8" y="184.9">CPU_A10_IN_INV</text>
<text x="383.6" y="182.4">A[11:8]=1</text>
<text x="403.7" y="184.9">CPU_A12_IN_BUF</text>
<text x="404.4" y="182.4">CPU_A13_IN_INV</text>
<text x="485.2" y="182.4">A[14:12]=5</text>
<text x="26.4" y="190">CPU_A0_IN_BUF</text>
<text x="27.1" y="187.4">CPU_A1_IN_INV</text>
<text x="57" y="191.4">NAND_4</text>
<text x="84.9" y="190.1">INVERTER</text>
<text x="234.8" y="187.6">INVERTER</text>
<text x="303" y="187.4">CPU_A11_IN_INV</text>
<text x="333.9" y="188.8">NAND_4</text>
<text x="364.3" y="187.6">INVERTER</text>
<text x="435.5" y="188.8">NAND_3</text>
<text x="465.9" y="187.6">INVERTER</text>
<text x="26.4" y="197.6">CPU_A2_IN_BUF</text>
<text x="173.7" y="192.5">CPU_A4_IN_BUF</text>
<text x="174.5" y="195.1">CPU_A5_IN_INV</text>
<text x="254.1" y="197.6">A[7:4]=1</text>
<text x="383.6" y="197.6">A[11:8]=1_2</text>
<text x="485.2" y="197.6">A[14:12]=5_2</text>
<text x="27.1" y="200.1">CPU_A1_IN_INV</text>
<text x="104.2" y="202.7">A[3:0]=4</text>
<text x="174.5" y="200.1">CPU_A6_IN_INV</text>
<text x="174.5" y="202.7">CPU_A7_IN_INV</text>
<text x="234.8" y="202.8">INVERTER</text>
<text x="364.3" y="202.8">INVERTER</text>
<text x="465.9" y="202.8">INVERTER</text>
<text x="27.1" y="205.2">CPU_A3_IN_INV</text>
<text x="27.1" y="207.8">CPU_A0_IN_INV</text>
<text x="57" y="209.2">NAND_4</text>
<text x="84.9" y="207.9">INVERTER</text>
<text x="204.3" y="204.1">NAND_4</text>
<text x="27.1" y="215.4">CPU_A3_IN_INV</text>
<text x="254.1" y="212.8">A[7-4]=1</text>
<text x="383.6" y="212.8">A[11:8]=1_3</text>
<text x="485.2" y="212.8">A[14:12]=5_3</text>
<text x="27.1" y="217.9">CPU_A2_IN_INV</text>
<text x="104.2" y="220.5">A[3:0]=3</text>
<text x="234.8" y="218.1">INVERTER</text>
<text x="364.3" y="218.1">INVERTER</text>
<text x="465.9" y="218.1">INVERTER</text>
<text x="26.4" y="223">CPU_A1_IN_BUF</text>
<text x="26.4" y="225.5">CPU_A0_IN_BUF</text>
<text x="57" y="226.9">NAND_4</text>
<text x="84.9" y="225.7">INVERTER</text>
<text x="174.5" y="223">CPU_A7_IN_INV</text>
<text x="174.5" y="225.5">CPU_A6_IN_INV</text>
<text x="26.4" y="233.2">CPU_A1_IN_BUF</text>
<text x="174.5" y="230.6">CPU_A5_IN_INV</text>
<text x="174.5" y="233.2">CPU_A4_IN_INV</text>
<text x="234.8" y="233.3">INVERTER</text>
<text x="254.1" y="228.1">A[7:4]=0</text>
<text x="364.3" y="233.3">INVERTER</text>
<text x="383.6" y="228.1">A[11:8]=1_4</text>
<text x="465.9" y="233.3">INVERTER</text>
<text x="485.2" y="228.1">A[14:12]=5_4</text>
<text x="27.1" y="235.7">CPU_A2_IN_INV</text>
<text x="104.2" y="238.2">A[3:0]=2</text>
<text x="204.3" y="234.6">NAND_4</text>
<text x="303" y="238.2">CPU_A11_IN_INV</text>
<text x="27.1" y="240.8">CPU_A3_IN_INV</text>
<text x="27.1" y="243.3">CPU_A0_IN_INV</text>
<text x="57" y="244.7">NAND_4</text>
<text x="84.9" y="243.5">INVERTER</text>
<text x="254.1" y="243.3">A[7:4]=0_5</text>
<text x="302.8" y="240.8">CPU_A10_IN_INV</text>
<text x="304" y="245.9">CPU_A9_IN_INV</text>
<text x="383.6" y="243.3">A[11:8]=0</text>
<text x="485.2" y="243.3">A[14:12]=5_5</text>
<text x="26.4" y="250.9">CPU_A0_IN_BUF</text>
<text x="234.8" y="248.5">INVERTER</text>
<text x="304" y="248.4">CPU_A8_IN_INV</text>
<text x="333.9" y="249.8">NAND_4</text>
<text x="364.3" y="248.5">INVERTER</text>
<text x="465.9" y="248.5">INVERTER</text>
<text x="27.1" y="253.5">CPU_A2_IN_INV</text>
<text x="104.2" y="256">A[3:0]=1</text>
<text x="27.1" y="258.6">CPU_A1_IN_INV</text>
<text x="27.1" y="261.1">CPU_A3_IN_INV</text>
<text x="57" y="262.5">NAND_4</text>
<text x="84.9" y="261.2">INVERTER</text>
<text x="234.8" y="263.8">INVERTER</text>
<text x="254.1" y="258.6">A[7:4]=0_4</text>
<text x="364.3" y="263.8">INVERTER</text>
<text x="383.6" y="258.6">A[11:8]=0_2</text>
<text x="465.9" y="263.8">INVERTER</text>
<text x="485.2" y="258.6">A[14:12]=5_6</text>
<text x="27.1" y="268.7">CPU_A3_IN_INV</text>
<text x="27.1" y="271.3">CPU_A2_IN_INV</text>
<text x="106.7" y="273.8">A[3:0]=0</text>
<text x="254.1" y="273.8">A[7:4]=0_3</text>
<text x="485.2" y="273.8">A[14:12]=5_7</text>
<text x="27.1" y="276.3">CPU_A1_IN_INV</text>
<text x="27.1" y="278.9">CPU_A0_IN_INV</text>
<text x="57" y="280.3">NAND_4</text>
<text x="87.5" y="279">INVERTER</text>
<text x="234.8" y="279">INVERTER</text>
<text x="465.9" y="279">INVERTER</text>
<text x="106.7" y="289">A[3-0]=0</text>
<text x="254.1" y="289">A[7:4]=0_2</text>
<text x="87.5" y="294.3">INVERTER</text>
<text x="234.8" y="294.3">INVERTER</text>
<text x="87.5" y="355.2">INVERTER</text>
<text x="107.8" y="356.5">NAND_3</text>
<text x="138.3" y="356.5">NOR_3</text>
<text x="168.8" y="356.5">NAND_3</text>
<text x="199.2" y="356.5">NAND_3</text>
<text x="227.2" y="355.2">INVERTER</text>
<text x="245" y="355.2">INVERTER</text>
<text x="265.3" y="355.2">INVERTER</text>
<text x="283.1" y="355.2">INVERTER</text>
<text x="300.8" y="355.2">INVERTER</text>
<text x="318.6" y="355.2">INVERTER</text>
<text x="338.9" y="359">NAND_2</text>
<text x="369.4" y="359">NAND_2</text>
<text x="444.6" y="359.1">TITLE:</text>
<text x="508.1" y="359.1">DATE:</text>
<text x="508.1" y="369.2">PAGE:</text>
<text x="444.6" y="375.6">BY:</text>
<text x="452.2" y="375.6">Sean Gonsalves</text>
<text x="490.3" y="375.6">REV:</text>
<text x="497.9" y="375.6">Prelim</text>
</g>
</svg>
